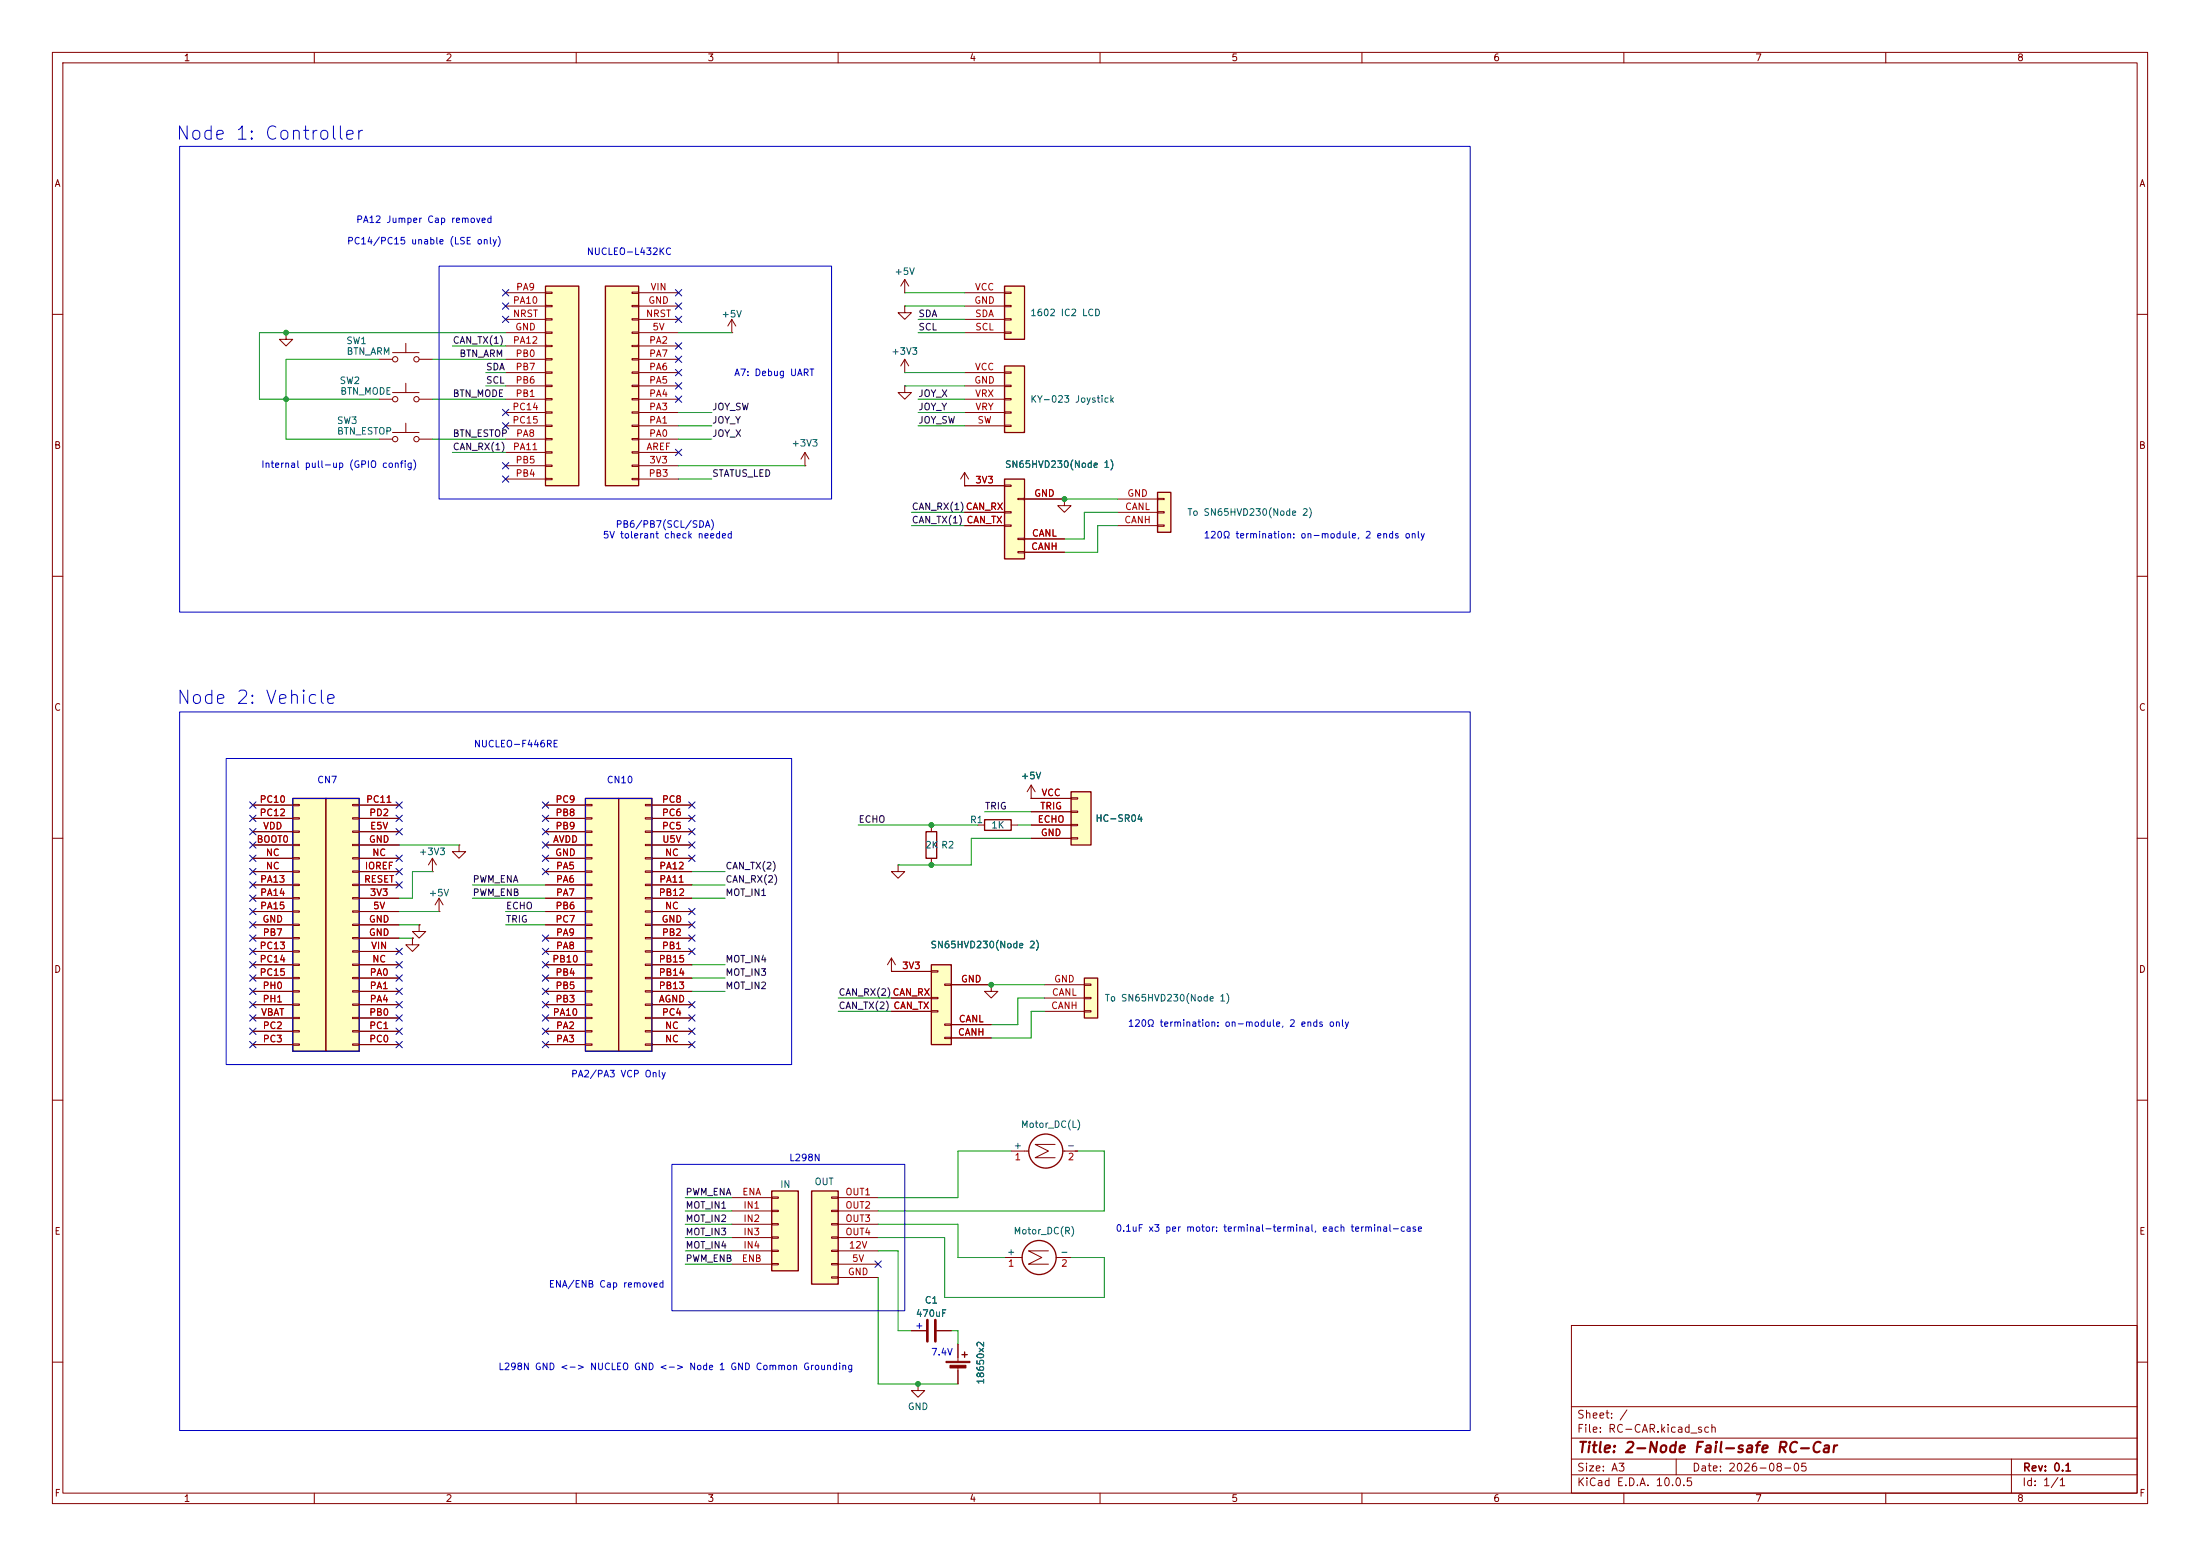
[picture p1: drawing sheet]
<svg xmlns="http://www.w3.org/2000/svg" width="420mm" height="297mm" viewBox="0 0 420 297" stroke-linecap="round" stroke-linejoin="round" font-family="sans-serif">
<g fill="none" stroke="#840000" stroke-width=".19">
<path d="M10 10h400v277h-400zM12 12h396v273h-396zM60 10v2M110 10v2M160 10v2M210 10v2M260 10v2M310 10v2M360 10v2M10 60h2M408 60h2M10 110h2"/>
<path d="M408 110h2M10 160h2M408 160h2M10 210h2M408 210h2M300 253h108v32h-108zM10 260h2M300 278.5h108M300 274.5h108M300 268.5h108M320 278.5v3M384 278.5v6.5"/>
<path d="M408 260h2M60 285v2M110 285v2M160 285v2M210 285v2M260 285v2M300 281.5h108M310 285v2M360 285v2"/>
</g>
<path d="M147.3 227.3h5.1v15.3h-5.1z" fill="#ffffc2"/>
<path d="M147.3 227.3h5.1v15.3h-5.1z" fill="none" stroke="#840000" stroke-width=".25"/>
<path d="M139.7 228.6h7.6M139.7 231.1h7.6M139.7 233.7h7.6M139.7 236.2h7.6M139.7 238.8h7.6M147.3 228.5h1.3v.2h-1.3zM147.3 231h1.3v.3h-1.3zM147.3 233.6h1.3v.2h-1.3zM147.3 236.1h1.3v.2h-1.3zM147.3 238.6h1.3v.3h-1.3zM139.7 241.3h7.6M147.3 241.2h1.3v.2h-1.3z" fill="none" stroke="#840000" stroke-width=".19"/>
<path d="M55.9 152.4h6.3v48.3h-6.3z" fill="#ffffc2"/>
<g fill="none" stroke="#840000" stroke-width=".25">
<path d="M55.9 152.4h6.3v48.3h-6.3zM188 156.5h5v2h-5zM183.6 258.6h1.1M184.1 258.1v1"/>
<circle cx="199.6" cy="219.7" r="3.3"/>
<circle cx="198.4" cy="240" r="3.3"/>
</g>
<g fill="none" stroke="#840000" stroke-width=".19">
<path d="M48.3 153.7h7.6M48.3 156.2h7.6M48.3 158.8h7.6M55.9 153.5h1.2v.3h-1.2zM55.9 156.1h1.2v.2h-1.2zM55.9 158.6h1.2v.3h-1.2zM186.7 157.5h1.3M193 157.5h1.3M48.3 161.3h7.6M48.3 176.5h7.6M48.3 163.8h7.6M48.3 166.4h7.6"/>
<path d="M48.3 168.9h7.6M48.3 171.5h7.6M48.3 174h7.6M48.3 179.1h7.6M55.9 161.2h1.2v.2h-1.2zM55.9 163.7h1.2v.3h-1.2zM55.9 166.2h1.2v.3h-1.2zM55.9 168.8h1.2v.2h-1.2zM55.9 171.3h1.2v.3h-1.2zM55.9 173.9h1.2v.2h-1.2zM55.9 176.4h1.2v.3h-1.2zM55.9 178.9h1.2v.3h-1.2z"/>
<path d="M78.7 179.1v1.2h1.3l-1.3 1.3-1.2-1.3h1.2M78.7 179.1h.1M80 176.5v1.3h1.3l-1.3 1.3-1.3-1.3h1.3M80 176.5h.1M48.3 196.9h7.6M48.3 199.4h7.6M48.3 181.6h7.6M48.3 184.2h7.6M48.3 186.7h7.6M48.3 189.2h7.6M48.3 191.8h7.6M48.3 194.3h7.6"/>
<path d="M55.9 181.5h1.2v.2h-1.2zM55.9 184h1.2v.3h-1.2zM55.9 186.6h1.2v.2h-1.2zM55.9 189.1h1.2v.3h-1.2zM55.9 191.6h1.2v.3h-1.2zM55.9 194.2h1.2v.2h-1.2zM55.9 196.7h1.2v.3h-1.2zM55.9 199.3h1.2v.2h-1.2zM193 219.7h3.4M201.4 218.4h-3.8l2.6 1.3-2.6 1.3h3.8M202.9 219.7h2.8M200.2 238.8h-3.9l2.6 1.2-2.6 1.3h3.9"/>
<path d="M174 254h2.8M178.8 254h2.8M182.9 256.5v3.3M191.8 240h3.3M201.6 240h2.9M175.3 264.2v1.2h1.2l-1.2 1.3-1.3-1.3h1.3M175.3 264.2h.1M182.9 260.9v3.3"/>
</g>
<g fill="#840000" stroke="#840000" stroke-width=".19">
<path d="M180.6 259.8h4.6v.3h-4.6z"/>
<path d="M181.4 260.6h3v.5h-3z"/>
</g>
<path d="M177 252v4M178.6 252v4" fill="none" stroke="#840000" stroke-width=".51"/>
<path d="M154.9 227.3h5.1v17.8h-5.1z" fill="#ffffc2"/>
<path d="M154.9 227.3h5.1v17.8h-5.1z" fill="none" stroke="#840000" stroke-width=".25"/>
<g fill="none" stroke="#840000" stroke-width=".19">
<path d="M196.8 152.4h.1M196.8 149.9l-.7 1.2M196.8 149.9l.8 1.2M196.8 149.9v2.5M171.4 165.1v1.3h1.3l-1.3 1.2-1.2-1.2h1.2M171.4 165.1h.1M170.2 185.4h.1M170.2 182.9l-.8 1.3M170.2 182.9l.7 1.3M170.2 182.9v2.5M189.2 188v1.2h1.3l-1.3 1.3-1.2-1.3h1.2M189.2 188h.1"/>
<path d="M158.7 228.5h1.3v.2h-1.3zM158.7 231h1.3v.3h-1.3zM158.7 233.6h1.3v.2h-1.3zM158.7 236.1h1.3v.2h-1.3zM158.7 238.6h1.3v.3h-1.3zM160 238.8h7.6M160 228.6h7.6M160 231.1h7.6M160 233.7h7.6M160 236.2h7.6M158.7 241.2h1.3v.2h-1.3zM158.7 243.7h1.3v.3h-1.3z"/>
<path d="M160 241.3h7.6M160 243.8h7.6"/>
</g>
<path d="M62.2 152.4h6.4v48.3h-6.4z" fill="#ffffc2"/>
<path d="M62.2 152.4h6.4v48.3h-6.4z" fill="none" stroke="#840000" stroke-width=".25"/>
<g fill="none" stroke="#840000" stroke-width=".19">
<path d="M67.3 153.5h1.3v.3h-1.3zM67.3 156.1h1.3v.2h-1.3zM67.3 158.6h1.3v.3h-1.3zM68.6 158.8h7.6M68.6 153.7h7.6M68.6 156.2h7.6M67.3 161.2h1.3v.2h-1.3zM67.3 163.7h1.3v.3h-1.3zM67.3 166.2h1.3v.3h-1.3zM67.3 168.8h1.3v.2h-1.3zM67.3 171.3h1.3v.3h-1.3zM67.3 173.9h1.3v.2h-1.3z"/>
<path d="M67.3 176.4h1.3v.3h-1.3zM67.3 178.9h1.3v.3h-1.3zM68.6 171.5h7.6M68.6 174h7.6M68.6 161.3h7.6M68.6 176.5h7.6M68.6 179.1h7.6M68.6 166.4h7.6M68.6 163.8h7.6M68.6 168.9h7.6M82.5 166.4h.1M82.5 163.8l-.7 1.3"/>
<path d="M82.5 163.8l.8 1.3M82.5 163.8v2.6M67.3 181.5h1.3v.2h-1.3zM67.3 184h1.3v.3h-1.3zM67.3 186.6h1.3v.2h-1.3zM67.3 189.1h1.3v.3h-1.3zM67.3 191.6h1.3v.3h-1.3zM67.3 194.2h1.3v.2h-1.3zM67.3 196.7h1.3v.3h-1.3zM67.3 199.3h1.3v.2h-1.3zM68.6 184.2h7.6M68.6 186.7h7.6"/>
<path d="M68.6 189.2h7.6M68.6 191.8h7.6M68.6 194.3h7.6M68.6 199.4h7.6M68.6 196.9h7.6M68.6 181.6h7.6"/>
</g>
<path d="M111.8 152.4h6.3v48.3h-6.3z" fill="#ffffc2"/>
<path d="M111.8 152.4h6.3v48.3h-6.3z" fill="none" stroke="#840000" stroke-width=".25"/>
<g fill="none" stroke="#840000" stroke-width=".19">
<path d="M104.1 156.2h7.7M104.1 158.8h7.7M104.1 153.7h7.7M111.8 153.5h1.2v.3h-1.2zM111.8 156.1h1.2v.2h-1.2zM111.8 158.6h1.2v.3h-1.2zM104.1 161.3h7.7M104.1 163.8h7.7M104.1 166.4h7.7M104.1 168.9h7.7M104.1 171.5h7.7M104.1 179.1h7.7"/>
<path d="M104.1 174h7.7M104.1 176.5h7.7M111.8 161.2h1.2v.2h-1.2zM111.8 163.7h1.2v.3h-1.2zM111.8 166.2h1.2v.3h-1.2zM111.8 168.8h1.2v.2h-1.2zM111.8 171.3h1.2v.3h-1.2zM111.8 173.9h1.2v.2h-1.2zM111.8 176.4h1.2v.3h-1.2zM111.8 178.9h1.2v.3h-1.2zM104.1 196.9h7.7M104.1 199.4h7.7"/>
<path d="M104.1 181.6h7.7M104.1 194.3h7.7M104.1 191.8h7.7M104.1 186.7h7.7M104.1 189.2h7.7M104.1 184.2h7.7M111.8 181.5h1.2v.2h-1.2zM111.8 184h1.2v.3h-1.2zM111.8 186.6h1.2v.2h-1.2zM111.8 189.1h1.2v.3h-1.2zM111.8 191.6h1.2v.3h-1.2zM111.8 194.2h1.2v.2h-1.2z"/>
<path d="M111.8 196.7h1.2v.3h-1.2zM111.8 199.3h1.2v.2h-1.2z"/>
</g>
<path d="M204.5 151.1h3.8v10.2h-3.8z" fill="#ffffc2"/>
<path d="M204.5 151.1h3.8v10.2h-3.8z" fill="none" stroke="#840000" stroke-width=".25"/>
<path d="M196.8 157.5h7.7M196.8 154.9h7.7M196.8 152.4h7.7M204.5 152.3h1.2v.2h-1.2zM204.5 154.8h1.2v.3h-1.2zM204.5 157.4h1.2v.2h-1.2zM204.5 159.9h1.2v.2h-1.2zM83.8 174h.1M83.8 171.5l-.7 1.2M83.8 171.5l.8 1.2M83.8 171.5v2.5M196.8 160h7.7" fill="none" stroke="#840000" stroke-width=".19"/>
<path d="M207 186.7h2.5v7.6h-2.5z" fill="#ffffc2"/>
<path d="M176.8 158.8h2v5h-2zM207 186.7h2.5v7.6h-2.5z" fill="none" stroke="#840000" stroke-width=".25"/>
<path d="M177.8 157.5v1.3M177.8 163.8v1.3M199.4 193h7.6M199.4 190.5h7.6M199.4 188h7.6M207 187.8h1.3v.3h-1.3zM207 190.4h1.3v.2h-1.3zM207 192.9h1.3v.3h-1.3z" fill="none" stroke="#840000" stroke-width=".19"/>
<path d="M118.1 152.4h6.4v48.3h-6.4z" fill="#ffffc2"/>
<path d="M118.1 152.4h6.4v48.3h-6.4z" fill="none" stroke="#840000" stroke-width=".25"/>
<g fill="none" stroke="#840000" stroke-width=".19">
<path d="M123.2 153.5h1.3v.3h-1.3zM123.2 156.1h1.3v.2h-1.3zM123.2 158.6h1.3v.3h-1.3zM124.5 158.8h7.6M124.5 156.2h7.6M124.5 153.7h7.6M87.6 161.3v1.3h1.3l-1.3 1.2-1.2-1.2h1.2M87.6 161.3h.1M123.2 161.2h1.3v.2h-1.3zM123.2 163.7h1.3v.3h-1.3zM123.2 166.2h1.3v.3h-1.3zM123.2 168.8h1.3v.2h-1.3z"/>
<path d="M123.2 171.3h1.3v.3h-1.3zM123.2 173.9h1.3v.2h-1.3zM123.2 176.4h1.3v.3h-1.3zM123.2 178.9h1.3v.3h-1.3zM124.5 176.5h7.6M124.5 163.8h7.6M124.5 174h7.6M124.5 168.9h7.6M124.5 166.4h7.6M124.5 179.1h7.6M124.5 171.5h7.6M124.5 161.3h7.6"/>
<path d="M123.2 181.5h1.3v.2h-1.3zM123.2 184h1.3v.3h-1.3zM123.2 186.6h1.3v.2h-1.3zM123.2 189.1h1.3v.3h-1.3zM123.2 191.6h1.3v.3h-1.3zM123.2 194.2h1.3v.2h-1.3zM123.2 196.7h1.3v.3h-1.3zM123.2 199.3h1.3v.2h-1.3zM124.5 191.8h7.6M124.5 196.9h7.6M124.5 199.4h7.6M124.5 181.6h7.6"/>
<path d="M124.5 189.2h7.6M124.5 186.7h7.6M124.5 184.2h7.6M124.5 194.3h7.6"/>
</g>
<path d="M177.8 184.2h3.8v15.2h-3.8z" fill="#ffffc2"/>
<path d="M177.8 184.2h3.8v15.2h-3.8z" fill="none" stroke="#840000" stroke-width=".25"/>
<g fill="none" stroke="#840000" stroke-width=".19">
<path d="M54.6 63.5v1.3h1.3l-1.3 1.2-1.3-1.2h1.3M54.6 63.5h.1M72.4 68.6h2.5M72.4 76.2h2.5M74.9 67.3h5.1M74.9 74.9h5.1M77.5 65.5v1.8M77.5 73.2v1.7M80 68.6h2.5M80 76.2h2.5M72.4 83.8h2.5M74.9 82.6h5.1"/>
<path d="M77.5 80.8v1.8M80 83.8h2.5M170.2 185.4h7.6M170.2 190.5h7.6M170.2 193h7.6M177.8 185.3h1.3v.2h-1.3zM177.8 190.4h1.3v.2h-1.3zM177.8 192.9h1.3v.3h-1.3zM180.3 187.8h1.3v.3h-1.3zM180.3 195.5h1.3v.2h-1.3zM180.3 198h1.3v.2h-1.3zM181.6 198.1h7.6"/>
<path d="M181.6 195.6h7.6M181.6 188h7.6"/>
<circle cx="75.4" cy="68.6" r=".51"/>
<circle cx="75.4" cy="76.2" r=".51"/>
<circle cx="79.5" cy="76.2" r=".51"/>
<circle cx="79.5" cy="68.6" r=".51"/>
<circle cx="75.4" cy="83.8" r=".51"/>
<circle cx="79.5" cy="83.8" r=".51"/>
</g>
<path d="M191.8 91.4h3.8v15.3h-3.8z" fill="#ffffc2"/>
<path d="M191.8 91.4h3.8v15.3h-3.8z" fill="none" stroke="#840000" stroke-width=".25"/>
<g fill="none" stroke="#840000" stroke-width=".19">
<path d="M172.7 71.1h.1M172.7 68.6l-.7 1.3M172.7 68.6l.8 1.3M172.7 68.6v2.5M184.1 92.7h7.7M184.1 97.8h7.7M191.8 92.6h1.2v.2h-1.2zM191.8 97.7h1.2v.2h-1.2zM194.3 95.1h1.3v.3h-1.3zM195.6 95.3h7.6M184.1 100.3h7.7M191.8 100.2h1.2v.3h-1.2z"/>
<path d="M194.3 102.7h1.3v.3h-1.3zM194.3 105.3h1.3v.2h-1.3zM195.6 105.4h7.6M195.6 102.9h7.6"/>
</g>
<path d="M104.1 54.6h6.4v38.1h-6.4z" fill="#ffffc2"/>
<path d="M104.1 54.6h6.4v38.1h-6.4z" fill="none" stroke="#840000" stroke-width=".25"/>
<g fill="none" stroke="#840000" stroke-width=".19">
<path d="M96.5 55.9h7.6M96.5 58.4h7.6M104.1 55.8h1.3v.2h-1.3zM104.1 58.3h1.3v.2h-1.3zM96.5 63.5h7.6M96.5 61h7.6M96.5 66h7.6M96.5 68.6h7.6M96.5 76.2h7.6M96.5 73.7h7.6M96.5 71.1h7.6M96.5 78.7h7.6"/>
<path d="M104.1 60.8h1.3v.3h-1.3zM104.1 63.4h1.3v.2h-1.3zM104.1 65.9h1.3v.3h-1.3zM104.1 68.5h1.3v.2h-1.3zM104.1 71h1.3v.2h-1.3zM104.1 73.5h1.3v.3h-1.3zM104.1 76.1h1.3v.2h-1.3zM104.1 78.6h1.3v.3h-1.3zM96.5 83.8h7.6M96.5 86.4h7.6M96.5 91.4h7.6M96.5 88.9h7.6"/>
<path d="M96.5 81.3h7.6M104.1 81.2h1.3v.2h-1.3zM104.1 83.7h1.3v.2h-1.3zM104.1 86.2h1.3v.3h-1.3zM104.1 88.8h1.3v.2h-1.3zM104.1 91.3h1.3v.3h-1.3z"/>
</g>
<path d="M115.6 54.6h6.3v38.1h-6.3z" fill="#ffffc2"/>
<path d="M115.6 54.6h6.3v38.1h-6.3z" fill="none" stroke="#840000" stroke-width=".25"/>
<g fill="none" stroke="#840000" stroke-width=".19">
<path d="M120.6 55.8h1.3v.2h-1.3zM120.6 58.3h1.3v.2h-1.3zM121.9 58.4h7.6M121.9 55.9h7.6M120.6 60.8h1.3v.3h-1.3zM120.6 63.4h1.3v.2h-1.3zM120.6 65.9h1.3v.3h-1.3zM120.6 68.5h1.3v.2h-1.3zM120.6 71h1.3v.2h-1.3zM120.6 73.5h1.3v.3h-1.3zM120.6 76.1h1.3v.2h-1.3zM120.6 78.6h1.3v.3h-1.3z"/>
<path d="M121.9 63.5h7.6M121.9 61h7.6M121.9 66h7.6M121.9 78.7h7.6M121.9 76.2h7.6M121.9 73.7h7.6M121.9 71.1h7.6M121.9 68.6h7.6M120.6 81.2h1.3v.2h-1.3zM120.6 83.7h1.3v.2h-1.3zM120.6 86.2h1.3v.3h-1.3zM120.6 88.8h1.3v.2h-1.3z"/>
<path d="M120.6 91.3h1.3v.3h-1.3zM121.9 88.9h7.6M121.9 86.4h7.6M121.9 83.8h7.6M121.9 81.3h7.6M121.9 91.4h7.6"/>
</g>
<path d="M221 94h2.5v7.6h-2.5z" fill="#ffffc2"/>
<path d="M221 94h2.5v7.6h-2.5z" fill="none" stroke="#840000" stroke-width=".25"/>
<path d="M153.7 88.9h.1M153.7 86.4l-.8 1.2M153.7 86.4l.7 1.2M153.7 86.4v2.5M213.4 97.8h7.6M213.4 95.3h7.6M221 95.1h1.2v.3h-1.2zM221 97.7h1.2v.2h-1.2zM213.4 100.3h7.6M221 100.2h1.2v.3h-1.2z" fill="none" stroke="#840000" stroke-width=".19"/>
<path d="M191.8 54.6h3.8v10.2h-3.8z" fill="#ffffc2"/>
<path d="M191.8 54.6h3.8v10.2h-3.8z" fill="none" stroke="#840000" stroke-width=".25"/>
<g fill="none" stroke="#840000" stroke-width=".19">
<path d="M172.7 55.9h.1M172.7 53.3l-.7 1.3M172.7 53.3l.8 1.3M172.7 53.3v2.6M184.1 58.4h7.7M184.1 55.9h7.7M191.8 55.8h1.2v.2h-1.2zM191.8 58.3h1.2v.2h-1.2zM184.1 63.5h7.7M184.1 61h7.7M191.8 60.8h1.2v.3h-1.2zM191.8 63.4h1.2v.2h-1.2z"/>
<path d="M184.1 92.7h.1M184.1 90.2l-.7 1.2M184.1 90.2l.8 1.2M184.1 90.2v2.5M203.2 95.3v1.2h1.3l-1.3 1.3-1.3-1.3h1.3M203.2 95.3h.1"/>
</g>
<path d="M191.8 69.9h3.8v12.7h-3.8z" fill="#ffffc2"/>
<path d="M191.8 69.9h3.8v12.7h-3.8z" fill="none" stroke="#840000" stroke-width=".25"/>
<g fill="none" stroke="#840000" stroke-width=".19">
<path d="M172.7 58.4v1.3h1.3l-1.3 1.3-1.3-1.3h1.3M172.7 58.4h.1M139.7 63.5h.1M139.7 61l-.8 1.2M139.7 61l.8 1.2M139.7 61v2.5M172.7 73.7v1.2h1.3l-1.3 1.3-1.3-1.3h1.3M172.7 73.7h.1M184.1 73.7h7.7M184.1 71.1h7.7M184.1 76.2h7.7M184.1 78.7h7.7"/>
<path d="M191.8 71h1.2v.2h-1.2zM191.8 73.5h1.2v.3h-1.2zM191.8 76.1h1.2v.2h-1.2zM191.8 78.6h1.2v.3h-1.2zM184.1 92.7h.1M184.1 81.3h7.7M184.1 92.7h7.7M184.1 97.8h7.7M191.8 81.2h1.2v.2h-1.2zM195.6 95.3h7.6M203.2 95.3h.1M184.1 100.3h7.7"/>
<path d="M195.6 105.4h7.6M195.6 102.9h7.6M48.3 153.7h7.6M48.3 156.2h7.6M48.3 158.8h7.6M68.6 153.7h7.6M68.6 156.2h7.6M68.6 158.8h7.6M104.1 153.7h7.7M104.1 156.2h7.7M104.1 158.8h7.7M124.5 153.7h7.6"/>
<path d="M124.5 156.2h7.6M124.5 158.8h7.6M196.8 152.4h.1M196.8 157.5h7.7M196.8 154.9h7.7M196.8 152.4h7.7M48.3 161.3h7.6M48.3 176.5h7.6M48.3 163.8h7.6M48.3 166.4h7.6M48.3 168.9h7.6M48.3 171.5h7.6"/>
<path d="M48.3 174h7.6M48.3 179.1h7.6M68.6 161.3h7.6M68.6 176.5h7.6M68.6 163.8h7.6M68.6 166.4h7.6M68.6 168.9h7.6M68.6 171.5h7.6M68.6 174h7.6M68.6 179.1h7.6M78.7 179.1h.1M80 176.5h.1"/>
<path d="M104.1 161.3h7.7M104.1 176.5h7.7M104.1 163.8h7.7M104.1 166.4h7.7M104.1 168.9h7.7M104.1 171.5h7.7M104.1 174h7.7M104.1 179.1h7.7M124.5 161.3h7.6M124.5 176.5h7.6M124.5 163.8h7.6M124.5 166.4h7.6"/>
<path d="M124.5 168.9h7.6M124.5 171.5h7.6M124.5 174h7.6M124.5 179.1h7.6M196.8 160h7.7M48.3 196.9h7.6M48.3 199.4h7.6M48.3 181.6h7.6M48.3 184.2h7.6M48.3 186.7h7.6M48.3 189.2h7.6M48.3 191.8h7.6"/>
<path d="M48.3 194.3h7.6M68.6 196.9h7.6M68.6 199.4h7.6M68.6 181.6h7.6M68.6 184.2h7.6M68.6 186.7h7.6M68.6 189.2h7.6M68.6 191.8h7.6M68.6 194.3h7.6M104.1 196.9h7.7M104.1 199.4h7.7M104.1 181.6h7.7"/>
<path d="M104.1 184.2h7.7M104.1 186.7h7.7M104.1 189.2h7.7M104.1 191.8h7.7M104.1 194.3h7.7M124.5 196.9h7.6M124.5 199.4h7.6M124.5 181.6h7.6M124.5 184.2h7.6M124.5 186.7h7.6M124.5 189.2h7.6M124.5 191.8h7.6"/>
<path d="M124.5 194.3h7.6M170.2 185.4h.1M170.2 185.4h7.6M170.2 190.5h7.6M170.2 193h7.6M181.6 198.1h7.6M181.6 195.6h7.6M181.6 188h7.6M189.2 188h.1M174 254h2.8M178.8 254h2.8M182.9 256.5v2.6"/>
<path d="M182.9 261.6v2.6"/>
</g>
<g fill="none" stroke="#009600" stroke-width=".19">
<path d="M172.7 58.4h11.4M172.7 55.9h11.4M72.4 68.6h-17.8v15.2h17.8M82.5 76.2h14M82.5 68.6h14M86.4 66h10.1M92.7 71.1h3.8M92.7 73.7h3.8M96.5 63.5h-47v12.7h22.9M129.5 63.5h10.2M129.5 78.7h6.4M172.7 71.1h11.4"/>
<path d="M172.7 73.7h11.4M175.3 63.5h8.8M175.3 76.2h8.8M175.3 61h8.8M175.3 78.7h8.8M82.5 83.8h14M86.4 86.4h10.1M129.5 83.8h6.4M129.5 91.4h6.4M129.5 81.3h6.4M129.5 88.9h24.2M174 97.8h10.1"/>
<path d="M175.3 81.3h8.8M203.2 95.3h10.2M213.4 97.8h-6.4v5.1h-3.8M174 100.3h10.1M213.4 100.3h-3.9v5.1h-6.3M163.8 157.5h22.9M188 154.9h8.8M194.3 157.5h2.5M76.2 176.5h3.8M76.2 174h7.6M76.2 179.1h2.5M76.2 161.3h11.4"/>
<path d="M82.5 166.4h-3.8v5.1h-2.5M90.2 168.9h13.9M90.2 171.5h13.9M96.5 176.5h7.6M96.5 174h7.6M132.1 168.9h6.3M132.1 171.5h6.3M132.1 166.4h6.3M196.8 160h-11.4v5.1h-14M132.1 184.2h6.3M132.1 186.7h6.3M132.1 189.2h6.3"/>
<path d="M160 190.5h10.2M160 193h10.2M189.2 188h10.2M199.4 190.5h-5.1v5.1h-5.1M199.4 193h-2.6v5.1h-7.6M193 219.7h-10.1v8.9h-15.3M205.7 219.7h5.1v11.4h-43.2M130.8 238.8h8.9M130.8 231.1h8.9M130.8 236.2h8.9M130.8 233.7h8.9M130.8 228.6h8.9"/>
<path d="M167.6 238.8h3.8v15.2h2.6M167.6 233.7h15.3v6.3h8.9M167.6 236.2h12.7v11.4h30.5v-7.6h-6.3M130.8 241.3h8.9M167.6 243.8v20.4h15.3M181.6 254h1.3v2.5"/>
</g>
<g fill="none" stroke="#000084" stroke-width=".19">
<path d="M95.9 57.8l1.2 1.2M95.9 55.3l1.2 1.2M97.1 57.8l-1.2 1.2M97.1 55.3l-1.2 1.2M128.9 55.3l1.2 1.2M128.9 57.8l1.2 1.2M130.1 55.3l-1.2 1.2M130.1 57.8l-1.2 1.2M95.9 78.1l1.2 1.2M95.9 60.4l1.2 1.2M97.1 78.1l-1.2 1.2M97.1 60.4l-1.2 1.2"/>
<path d="M128.9 70.5l1.2 1.2M128.9 73.1l1.2 1.2M128.9 75.6l1.2 1.2M128.9 68l1.2 1.2M128.9 65.4l1.2 1.2M128.9 60.4l1.2 1.2M130.1 70.5l-1.2 1.2M130.1 73.1l-1.2 1.2M130.1 75.6l-1.2 1.2M130.1 68l-1.2 1.2M130.1 65.4l-1.2 1.2M130.1 60.4l-1.2 1.2"/>
<path d="M95.9 80.7l1.2 1.2M95.9 88.3l1.2 1.2M95.9 90.8l1.2 1.2M97.1 80.7l-1.2 1.2M97.1 88.3l-1.2 1.2M97.1 90.8l-1.2 1.2M128.9 85.8l1.2 1.2M130.1 85.8l-1.2 1.2M47.7 155.6l1.2 1.2M47.7 158.1l1.2 1.3M47.7 153.1l1.2 1.2M48.9 155.6l-1.2 1.2"/>
<path d="M48.9 158.1l-1.2 1.3M48.9 153.1l-1.2 1.2M75.6 158.1l1.2 1.3M75.6 155.6l1.2 1.2M75.6 153.1l1.2 1.2M76.8 158.1l-1.2 1.3M76.8 155.6l-1.2 1.2M76.8 153.1l-1.2 1.2M103.5 158.1l1.2 1.3M103.5 155.6l1.2 1.2M103.5 153.1l1.2 1.2M104.7 158.1l-1.2 1.3"/>
<path d="M104.7 155.6l-1.2 1.2M104.7 153.1l-1.2 1.2M131.5 153.1l1.2 1.2M131.5 158.1l1.2 1.3M131.5 155.6l1.2 1.2M132.7 158.1l-1.2 1.3M132.7 155.6l-1.2 1.2M132.7 153.1l-1.2 1.2M47.7 175.9l1.2 1.2M47.7 163.2l1.2 1.2M47.7 160.7l1.2 1.2M47.7 178.5l1.2 1.2"/>
<path d="M47.7 168.3l1.2 1.2M47.7 170.8l1.2 1.3M47.7 165.8l1.2 1.2M47.7 173.4l1.2 1.2M48.9 175.9l-1.2 1.2M48.9 163.2l-1.2 1.2M48.9 160.7l-1.2 1.2M48.9 178.5l-1.2 1.2M48.9 168.3l-1.2 1.2M48.9 170.8l-1.2 1.3M48.9 165.8l-1.2 1.2M48.9 173.4l-1.2 1.2"/>
<path d="M75.6 165.8l1.2 1.2M75.6 168.3l1.2 1.2M75.6 163.2l1.2 1.2M76.8 163.2l-1.2 1.2M76.8 165.8l-1.2 1.2M76.8 168.3l-1.2 1.2M103.5 160.7l1.2 1.2M103.5 163.2l1.2 1.2M103.5 165.8l1.2 1.2M103.5 178.5l1.2 1.2M104.7 160.7l-1.2 1.2M104.7 163.2l-1.2 1.2"/>
<path d="M104.7 165.8l-1.2 1.2M104.7 178.5l-1.2 1.2M131.5 163.2l1.2 1.2M131.5 160.7l1.2 1.2M131.5 175.9l1.2 1.2M131.5 178.5l1.2 1.2M131.5 173.4l1.2 1.2M132.7 163.2l-1.2 1.2M132.7 160.7l-1.2 1.2M132.7 175.9l-1.2 1.2M132.7 178.5l-1.2 1.2M132.7 173.4l-1.2 1.2"/>
<path d="M47.7 198.8l1.2 1.2M47.7 191.2l1.2 1.2M47.7 186.1l1.2 1.2M47.7 181l1.2 1.2M47.7 183.5l1.2 1.3M47.7 193.7l1.2 1.2M47.7 188.6l1.2 1.2M47.7 196.2l1.2 1.3M48.9 198.8l-1.2 1.2M48.9 191.2l-1.2 1.2M48.9 186.1l-1.2 1.2M48.9 196.2l-1.2 1.3"/>
<path d="M48.9 183.5l-1.2 1.3M48.9 181l-1.2 1.2M48.9 193.7l-1.2 1.2M48.9 188.6l-1.2 1.2M75.6 181l1.2 1.2M75.6 183.5l1.2 1.3M75.6 188.6l1.2 1.2M75.6 191.2l1.2 1.2M75.6 193.7l1.2 1.2M75.6 198.8l1.2 1.2M75.6 196.2l1.2 1.3M75.6 186.1l1.2 1.2"/>
<path d="M76.8 188.6l-1.2 1.2M76.8 186.1l-1.2 1.2M76.8 183.5l-1.2 1.3M76.8 191.2l-1.2 1.2M76.8 193.7l-1.2 1.2M76.8 181l-1.2 1.2M76.8 198.8l-1.2 1.2M76.8 196.2l-1.2 1.3M103.5 193.7l1.2 1.2M103.5 186.1l1.2 1.2M103.5 183.5l1.2 1.3M103.5 191.2l1.2 1.2"/>
<path d="M103.5 196.2l1.2 1.3M103.5 198.8l1.2 1.2M103.5 188.6l1.2 1.2M103.5 181l1.2 1.2M104.7 193.7l-1.2 1.2M104.7 186.1l-1.2 1.2M104.7 183.5l-1.2 1.3M104.7 191.2l-1.2 1.2M104.7 196.2l-1.2 1.3M104.7 198.8l-1.2 1.2M104.7 188.6l-1.2 1.2M104.7 181l-1.2 1.2"/>
<path d="M131.5 196.2l1.2 1.3M131.5 198.8l1.2 1.2M131.5 193.7l1.2 1.2M131.5 191.2l1.2 1.2M131.5 181l1.2 1.2M132.7 196.2l-1.2 1.3M132.7 198.8l-1.2 1.2M132.7 193.7l-1.2 1.2M132.7 191.2l-1.2 1.2M132.7 181l-1.2 1.2M167 240.7l1.2 1.2M168.2 240.7l-1.2 1.2"/>
</g>
<path d="M34.3 27.9h246.4v88.9h-246.4zM83.8 50.8h74.9v44.5h-74.9zM34.3 135.9h246.4v137.1h-246.4zM43.2 144.8h107.9v58.4h-107.9zM55.9 152.4h12.7v48.3h-12.7zM111.8 152.4h12.7v48.3h-12.7zM128.3 222.2h44.4v28h-44.4z" fill="none" stroke="#0000c2" stroke-width=".19"/>
<g fill="#009600" stroke="#009600" stroke-width=".19">
<circle cx="175.3" cy="264.2" r=".46"/>
<circle cx="189.2" cy="188" r=".46"/>
<circle cx="177.8" cy="165.1" r=".46"/>
<circle cx="177.8" cy="157.5" r=".46"/>
<circle cx="54.6" cy="76.2" r=".46"/>
<circle cx="54.6" cy="63.5" r=".46"/>
<circle cx="203.2" cy="95.3" r=".46"/>
</g>
<g font-size="2.5" fill="#0000c2">
<text x="33.4" y="27.3">Node 1: Controller</text>
<text x="33.5" y="135">Node 2: Vehicle</text>
</g>
<text font-size="2" fill="#840000" x="301" y="277.8">Title: 2-Node Fail-safe RC-Car</text>
<g font-size="1.5" fill="#840000">
<text x="300.9" y="273.8">File: RC-CAR.kicad_sch</text>
<text x="300.9" y="271.1">Sheet: /</text>
<text x="300.9" y="281.2">Size: A3</text>
<text x="322.9" y="281.2">Date: 2026-08-05</text>
<text x="386" y="281.2">Rev: 0.1</text>
<text x="300.9" y="284">KiCad E.D.A. 10.0.5</text>
<text x="385.9" y="284">Id: 1/1</text>
</g>
<g font-size="1.3" fill="#840000">
<text x="35" y="12">1</text>
<text x="85" y="12">2</text>
<text x="135" y="12">3</text>
<text x="185" y="12">4</text>
<text x="235" y="12">5</text>
<text x="285" y="12">6</text>
<text x="335" y="12">7</text>
<text x="385" y="12">8</text>
<text x="10.3" y="36">A</text>
<text x="408.3" y="36">A</text>
<text x="10.2" y="86">B</text>
<text x="408.2" y="86">B</text>
<text x="10.2" y="136">C</text>
<text x="408.2" y="136">C</text>
<text x="10.2" y="186">D</text>
<text x="408.2" y="186">D</text>
<text x="10.3" y="236">E</text>
<text x="408.3" y="236">E</text>
<text x="10.3" y="286">F</text>
<text x="35" y="287">1</text>
<text x="85" y="287">2</text>
<text x="135" y="287">3</text>
<text x="185" y="287">4</text>
<text x="235" y="287">5</text>
<text x="285" y="287">6</text>
<text x="335" y="287">7</text>
<text x="385" y="287">8</text>
<text x="408.3" y="286">F</text>
</g>
<g font-size="1.3" fill="#0000c2">
<text x="66.1" y="47">PC14/PC15 unable (LSE only)</text>
<text x="67.9" y="42.9">PA12 Jumper Cap removed</text>
<text x="111.9" y="49">NUCLEO-L432KC</text>
<text x="140.1" y="72.1">A7: Debug UART</text>
<text x="49.8" y="89.6">Internal pull-up (GPIO config)</text>
<text x="117.4" y="101">PB6/PB7(SCL/SDA)</text>
<text x="115" y="103.1">5V tolerant check needed</text>
<text x="229.7" y="103.1">120Ω termination: on-module, 2 ends only</text>
<text x="90.4" y="143">NUCLEO-F446RE</text>
<text x="60.5" y="149.8">CN7</text>
<text x="115.7" y="149.8">CN10</text>
<text x="215.2" y="196.3">120Ω termination: on-module, 2 ends only</text>
<text x="108.9" y="205.9">PA2/PA3 VCP Only</text>
<text x="150.5" y="221.9">L298N</text>
<text x="212.9" y="235.4">0.1uF x3 per motor: terminal-terminal, each terminal-case</text>
<text x="104.7" y="246.1">ENA/ENB Cap removed</text>
<text x="174.6" y="254">+</text>
<text x="95" y="261.8">L298N GND &lt;-&gt; NUCLEO GND &lt;-&gt; Node 1 GND Common Grounding</text>
<text x="177.6" y="259">7.4V</text>
</g>
<g font-size="1.3" fill="#006464">
<text x="170.7" y="52.8">+5V</text>
<text x="66" y="66">SW1</text>
<text x="137.6" y="60.9">+5V</text>
<text x="196.6" y="60.7">1602 IC2 LCD</text>
<text x="66.1" y="68">BTN_ARM</text>
<text x="170.1" y="68">+3V3</text>
<text x="64.7" y="73.6">SW2</text>
<text x="64.9" y="75.6">BTN_MODE</text>
<text x="196.6" y="77.2">KY-023 Joystick</text>
<text x="64.2" y="81.2">SW3</text>
<text x="64.2" y="83.3">BTN_ESTOP</text>
<text x="151" y="85.5">+3V3</text>
<text x="191.8" y="89.6">SN65HVD230(Node 1)</text>
<text x="226.6" y="98.8">To SN65HVD230(Node 2)</text>
<text x="194.8" y="149">+5V</text>
<text x="185.1" y="157.4">R1</text>
<text x="189.1" y="158.4">1K</text>
<text x="209" y="157.2">HC-SR04</text>
<text x="79.9" y="163.5">+3V3</text>
<text x="176.5" y="162.3">2K</text>
<text x="179.6" y="162.3">R2</text>
<text x="81.8" y="171.4">+5V</text>
<text x="177.5" y="181.3">SN65HVD230(Node 2)</text>
<text x="210.8" y="191.5">To SN65HVD230(Node 1)</text>
<text x="194.8" y="215.6">Motor_DC(L)</text>
<text x="193.4" y="219.6">+</text>
<text x="203.6" y="219.6">-</text>
<text x="148.8" y="227">IN</text>
<text x="155.4" y="226.5">OUT</text>
<text x="192.1" y="239.9">+</text>
<text x="193.4" y="235.9">Motor_DC(R)</text>
<text x="202.3" y="239.9">-</text>
<text x="174.7" y="251.7">470uF</text>
<text x="176.4" y="249.1">C1</text>
<text x="173.2" y="269.4">GND</text>
<text x="188.2" y="264.4" transform="rotate(-90 188.2 264.4)">18650x2</text>
</g>
<g font-size="1.3" fill="#a90000">
<text x="97.8" y="58.3">PA10</text>
<text x="98.4" y="55.7">PA9</text>
<text x="123.7" y="58.3">GND</text>
<text x="124.1" y="55.7">VIN</text>
<text x="185.9" y="58.3">GND</text>
<text x="186" y="55.7">VCC</text>
<text x="97.8" y="60.8">NRST</text>
<text x="97.8" y="65.9">PA12</text>
<text x="98.3" y="63.4">GND</text>
<text x="123.2" y="60.8">NRST</text>
<text x="123.8" y="65.9">PA2</text>
<text x="124.5" y="63.4">5V</text>
<text x="186" y="60.8">SDA</text>
<text x="186.1" y="63.4">SCL</text>
<text x="98.3" y="68.4">PB0</text>
<text x="98.3" y="71">PB7</text>
<text x="123.8" y="71">PA6</text>
<text x="123.8" y="68.4">PA7</text>
<text x="186" y="71">VCC</text>
<text x="98.3" y="76.1">PB1</text>
<text x="98.3" y="73.5">PB6</text>
<text x="123.8" y="76.1">PA4</text>
<text x="123.8" y="73.5">PA5</text>
<text x="185.9" y="73.5">GND</text>
<text x="186" y="76.1">VRX</text>
<text x="97.7" y="78.6">PC14</text>
<text x="97.7" y="81.1">PC15</text>
<text x="98.4" y="83.7">PA8</text>
<text x="123.8" y="83.7">PA0</text>
<text x="123.8" y="81.1">PA1</text>
<text x="123.8" y="78.6">PA3</text>
<text x="186.1" y="78.6">VRY</text>
<text x="186.5" y="81.1">SW</text>
<text x="97.8" y="86.2">PA11</text>
<text x="98.3" y="88.8">PB5</text>
<text x="123.3" y="86.2">AREF</text>
<text x="123.8" y="88.8">3V3</text>
<text x="98.3" y="91.3">PB4</text>
<text x="123.7" y="91.3">PB3</text>
<text x="186.1" y="92.6">3V3</text>
<text x="197.3" y="95.1">GND</text>
<text x="215.1" y="95.1">GND</text>
<text x="184.3" y="97.7">CAN_RX</text>
<text x="184.4" y="100.2">CAN_TX</text>
<text x="214.5" y="100.2">CANH</text>
<text x="214.7" y="97.7">CANL</text>
<text x="196.8" y="105.3">CANH</text>
<text x="196.9" y="102.7">CANL</text>
<text x="49.5" y="153.5">PC10</text>
<text x="69.8" y="153.5">PC11</text>
<text x="105.9" y="153.5">PC9</text>
<text x="126.3" y="153.5">PC8</text>
<text x="198.5" y="154.8">TRIG</text>
<text x="198.7" y="152.3">VCC</text>
<text x="48.9" y="161.2">BOOT0</text>
<text x="49.5" y="156.1">PC12</text>
<text x="50.1" y="158.6">VDD</text>
<text x="70.3" y="161.2">GND</text>
<text x="70.4" y="156.1">PD2</text>
<text x="70.5" y="158.6">E5V</text>
<text x="105.5" y="161.2">AVDD</text>
<text x="105.9" y="156.1">PB8</text>
<text x="105.9" y="158.6">PB9</text>
<text x="126.3" y="158.6">PC5</text>
<text x="126.3" y="156.1">PC6</text>
<text x="126.3" y="161.2">U5V</text>
<text x="198" y="157.3">ECHO</text>
<text x="198.6" y="159.9">GND</text>
<text x="50.6" y="163.7">NC</text>
<text x="50.6" y="166.2">NC</text>
<text x="69.5" y="166.2">IOREF</text>
<text x="71" y="163.7">NC</text>
<text x="105.9" y="163.7">GND</text>
<text x="106" y="166.2">PA5</text>
<text x="125.8" y="166.2">PA12</text>
<text x="126.8" y="163.7">NC</text>
<text x="49.6" y="168.8">PA13</text>
<text x="49.6" y="171.3">PA14</text>
<text x="49.6" y="173.9">PA15</text>
<text x="69.4" y="168.8">RESET</text>
<text x="70.5" y="171.3">3V3</text>
<text x="71.1" y="173.9">5V</text>
<text x="105.9" y="173.9">PB6</text>
<text x="106" y="168.8">PA6</text>
<text x="106" y="171.3">PA7</text>
<text x="125.7" y="171.3">PB12</text>
<text x="125.8" y="168.8">PA11</text>
<text x="126.8" y="173.9">NC</text>
<text x="50" y="176.4">GND</text>
<text x="50.1" y="178.9">PB7</text>
<text x="70.3" y="176.4">GND</text>
<text x="70.3" y="178.9">GND</text>
<text x="105.9" y="176.4">PC7</text>
<text x="106" y="178.9">PA9</text>
<text x="126.2" y="176.4">GND</text>
<text x="126.3" y="178.9">PB2</text>
<text x="49.5" y="181.5">PC13</text>
<text x="49.5" y="184">PC14</text>
<text x="70.8" y="181.5">VIN</text>
<text x="71" y="184">NC</text>
<text x="105.3" y="184">PB10</text>
<text x="106" y="181.5">PA8</text>
<text x="125.7" y="184">PB15</text>
<text x="126.3" y="181.5">PB1</text>
<text x="172.1" y="185.3">3V3</text>
<text x="49.5" y="186.6">PC15</text>
<text x="50" y="189.1">PH0</text>
<text x="50" y="191.6">PH1</text>
<text x="70.5" y="186.6">PA0</text>
<text x="70.5" y="189.1">PA1</text>
<text x="70.5" y="191.6">PA4</text>
<text x="105.9" y="191.6">PB3</text>
<text x="105.9" y="186.6">PB4</text>
<text x="105.9" y="189.1">PB5</text>
<text x="125.7" y="191.6">AGND</text>
<text x="125.7" y="189.1">PB13</text>
<text x="125.7" y="186.6">PB14</text>
<text x="170.3" y="190.4">CAN_RX</text>
<text x="183.4" y="187.8">GND</text>
<text x="200.7" y="190.4">CANL</text>
<text x="201.1" y="187.8">GND</text>
<text x="49.7" y="194.2">VBAT</text>
<text x="50.1" y="196.7">PC2</text>
<text x="70.4" y="194.2">PB0</text>
<text x="70.4" y="196.7">PC1</text>
<text x="105.4" y="194.2">PA10</text>
<text x="106" y="196.7">PA2</text>
<text x="126.3" y="194.2">PC4</text>
<text x="126.8" y="196.7">NC</text>
<text x="170.4" y="192.9">CAN_TX</text>
<text x="182.8" y="198">CANH</text>
<text x="182.9" y="195.4">CANL</text>
<text x="200.6" y="192.9">CANH</text>
<text x="50.1" y="199.3">PC3</text>
<text x="70.4" y="199.3">PC0</text>
<text x="106" y="199.3">PA3</text>
<text x="126.8" y="199.3">NC</text>
<text x="193.6" y="221.8">1</text>
<text x="203.7" y="221.8">2</text>
<text x="141.6" y="228.5">ENA</text>
<text x="141.8" y="231">IN1</text>
<text x="141.8" y="233.5">IN2</text>
<text x="161.3" y="228.5">OUT1</text>
<text x="161.3" y="231">OUT2</text>
<text x="161.3" y="233.5">OUT3</text>
<text x="141.8" y="236.1">IN3</text>
<text x="141.8" y="238.6">IN4</text>
<text x="161.3" y="236.1">OUT4</text>
<text x="161.9" y="238.6">12V</text>
<text x="141.5" y="241.2">ENB</text>
<text x="161.8" y="243.7">GND</text>
<text x="162.6" y="241.2">5V</text>
<text x="192.3" y="242.1">1</text>
<text x="202.5" y="242.1">2</text>
</g>
<g font-size="1.3" fill="#0f0f0f">
<text x="86.3" y="65.9">CAN_TX(1)</text>
<text x="175.2" y="63.4">SCL</text>
<text x="175.2" y="60.8">SDA</text>
<text x="87.6" y="68.5">BTN_ARM</text>
<text x="92.7" y="71">SDA</text>
<text x="86.3" y="76.1">BTN_MODE</text>
<text x="92.7" y="73.5">SCL</text>
<text x="175.2" y="76.1">JOY_X</text>
<text x="86.3" y="83.7">BTN_ESTOP</text>
<text x="135.9" y="78.6">JOY_SW</text>
<text x="135.9" y="81.2">JOY_Y</text>
<text x="135.9" y="83.7">JOY_X</text>
<text x="175.2" y="78.6">JOY_Y</text>
<text x="175.2" y="81.2">JOY_SW</text>
<text x="86.3" y="86.2">CAN_RX(1)</text>
<text x="135.9" y="91.3">STATUS_LED</text>
<text x="174" y="97.7">CAN_RX(1)CAN_RX</text>
<text x="174" y="100.2">CAN_TX(1) CAN_TX</text>
<text x="187.9" y="154.8">TRIG</text>
<text x="163.8" y="157.4">ECHO</text>
<text x="138.4" y="166.2">CAN_TX(2)</text>
<text x="90.1" y="171.3">PWM_ENB</text>
<text x="90.1" y="168.8">PWM_ENA</text>
<text x="96.5" y="173.9">ECHO</text>
<text x="138.4" y="171.3">MOT_IN1</text>
<text x="138.4" y="168.8">CAN_RX(2)</text>
<text x="96.5" y="176.4">TRIG</text>
<text x="138.4" y="184">MOT_IN4</text>
<text x="138.4" y="189.1">MOT_IN2</text>
<text x="138.4" y="186.6">MOT_IN3</text>
<text x="160" y="190.4">CAN_RX(2)CAN_RX</text>
<text x="160" y="192.9">CAN_TX(2) CAN_TX</text>
<text x="130.8" y="228.5">PWM_ENA</text>
<text x="130.8" y="233.6">MOT_IN2</text>
<text x="130.8" y="231">MOT_IN1</text>
<text x="130.8" y="236.1">MOT_IN3</text>
<text x="130.8" y="238.6">MOT_IN4</text>
<text x="130.8" y="241.2">PWM_ENB</text>
</g>
</svg>
